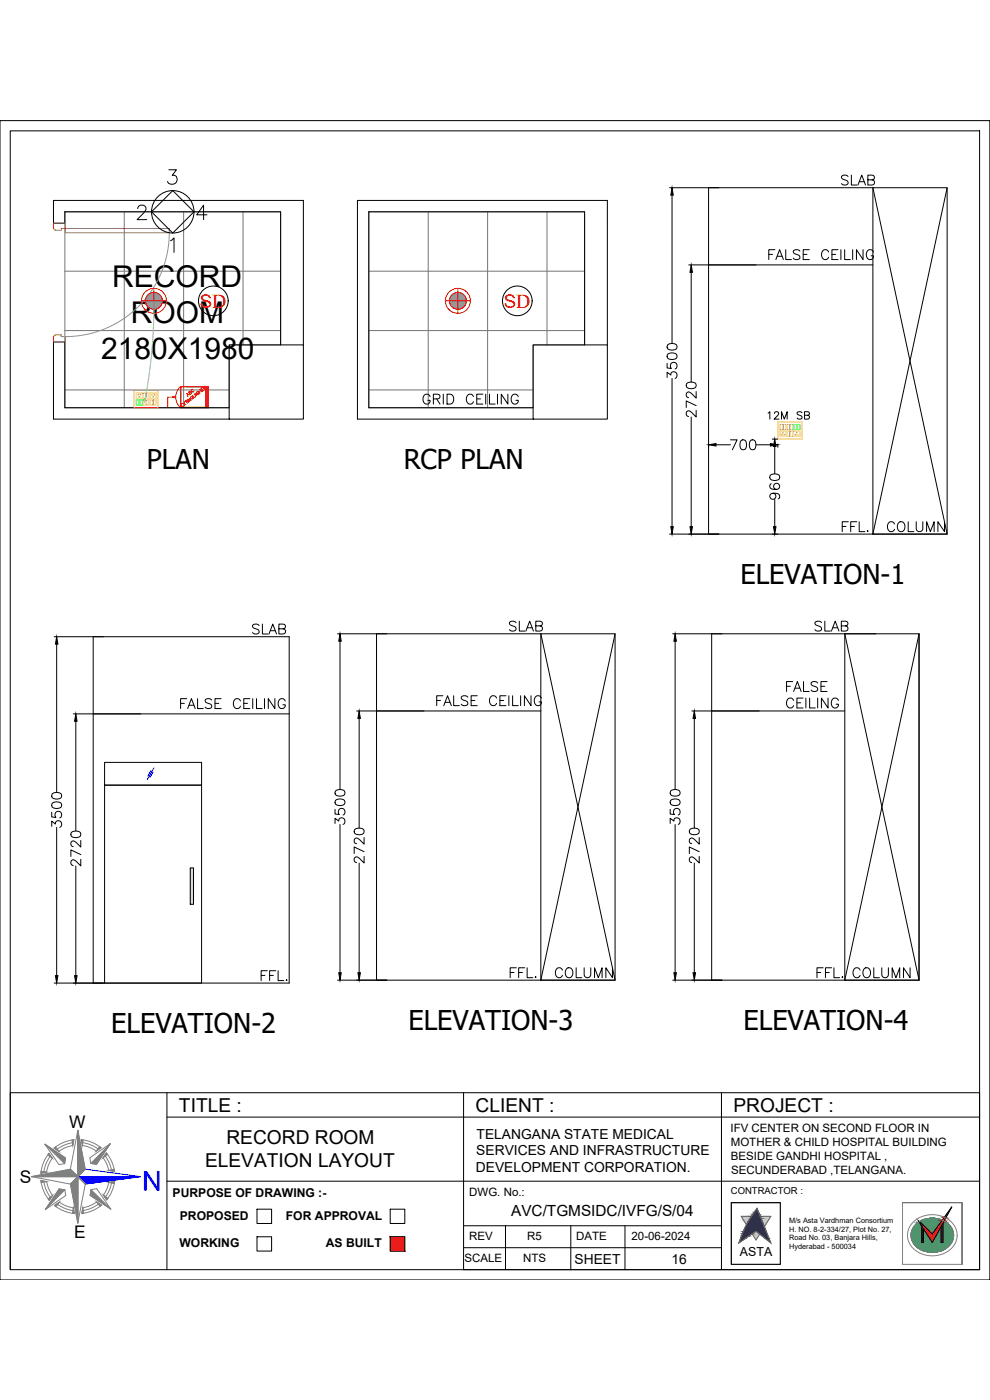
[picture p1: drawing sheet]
<svg xmlns="http://www.w3.org/2000/svg" width="297mm" height="420mm" viewBox="0 0 297 420" stroke-linecap="round" stroke-linejoin="round" font-family="sans-serif">
<!-- layer: ELE-4M UPS P.SB -->
<g fill="none" stroke="#767676" stroke-width=".3">
<path d="M19.5 63.6h64.7v39.9h-15.4v18.9h-49.3zM37.3 63.6v58.8M55.1 63.6v58.8M72.9 63.6v39.9M110.7 63.6h64.7v39.9h-15.4v18.9h-49.3zM128.5 63.6v58.8M146.3 63.6v58.8M164.1 63.6v39.9M19.5 81.4h64.7M19.5 99.2h64.7M110.7 81.4h64.7M110.7 99.2h64.7"/>
<path d="M19.5 117h49.3M110.7 117h49.3"/>
</g>
<!-- layer: FIRE EXTINGUISHER -->
<g fill="none" stroke="#f00" stroke-width=".3">
<path d="M52 119h.4v.4h-.4zM52 119.2h-1.7v2.8M52.4 119.2h.3M54.2 116h7.7v6.4h-7.8zM54.2 116a4.3 4.3 0 0 0 0 6.4M54.3 116.1h7.5v6.1h-7.5zM56.6 118.4l-.3 .3M56.8 119.4l.6 .7-1.1-.3 .6 .7M56.9 118.6l-.8-.5 .3 .9M57.1 117.8l.4 .2-.4 .4-.6-.7 .6-.3 .1 .3-.4 .3M57.7 119a.34 .34 0 0 0-.4 0 .34 .34 0 0 0 0 .5l.1 .2a.33 .33 0 0 0 .5 0 .33 .33 0 0 0 0-.5l-.1 .2M57.9 116.9a.34 .34 0 0 0-.4 0 .34 .34 0 0 0 0 .5l.1 .1a.34 .34 0 0 0 .4 .2 .34 .34 0 0 0 .2-.5"/>
<path d="M58.3 118.3l.4 .5-.1 .3-.3 .1-.5-.6M58.5 118l.6 .8M59.4 117.5l-.5 .4 .8 .1v.3l-.4 .1M59.5 117.3l.5 .7M60 116.9l.5 .7M60.2 117.2l-.4 .4M60.7 116.3l-.5 .4 .6 .7 .4-.4M60.8 116.8l-.3 .2M61.2 116.5l.3-.4-.1-.2-.5 .3 .5 .7M61.4 116.3l.5 .2M61.9 116h.6v6.4h-.6zM62.1 116.1h.3v6.1h-.3z"/>
<path d="M54.5 121.2l-.4 .4 .6 .7 .4-.4M54.6 121.7l-.2 .2M54.7 121.1l1.1 .3M55.2 120.7l.1 1.1M55.7 120.3l.5 .7M55.9 120.1l-.5 .4M56 120l.6 .7"/>
</g>
<!-- layer: WALL -->
<path d="M84.2 63.6h-64.7v3.4h-3.5v-6.8h75v43.3M84.2 63.6v39.9M175.4 103.5v-39.9h-64.7v58.8h49.3M182.2 103.5v-43.3h-75v65.6h52.8M68.8 122.4h-49.3v-19.8h-3.5v23.2h52.8" fill="none" stroke="#000" stroke-width=".3"/>
<!-- layer: COL -->
<path d="M261.9 56.3h22.3v104h-22.3zM261.9 56.3l22.3 104M284.2 56.3l-22.3 104M68.8 103.5h22.2v22.3h-22.2zM160 103.5h22.2v22.3h-22.2zM162.3 190.2h22.2v104h-22.2zM162.3 190.2l22.2 104M184.5 190.2l-22.2 104M253.5 190.2h22.2v104h-22.2zM253.5 190.2l22.2 104M275.7 190.2l-22.2 104" fill="none" stroke="#000" stroke-width=".3"/>
<!-- layer: DOOR -->
<path d="M16 67h3.6v1.6h-1.2v.5h-1.8l-.6-.5zM19.6 68.6h31.2v1.2h-31.2zM16.2 100.8l.4-.3h1.8v.5h1.2v1.6h-3.6z" fill="none" stroke="#b88a00" stroke-width=".3"/>
<path d="M50.8 69.8a31.2 31.2 0 0 1-32.4 31.2" fill="none" stroke="#5ca1b8" stroke-width=".3"/>
<g fill="none" stroke="#ffbf00" stroke-width=".3">
<path d="M40.2 117.2h7.3v5.2h-7.3zM43 118h.7v1.6h-.7zM43 120h.7v1.6h-.7zM44 118h.8v1.6h-.8zM44 120h.8v1.6h-.8zM45 120h.8v1.6h-.8zM46.1 120h.7v1.6h-.7zM233.4 126.6h7.2v5.2h-7.2zM234 127.4h.8v1.6h-.8zM235.1 127.4h.8v1.6h-.8zM236.1 129.4h.8v1.6h-.8zM236.1 127.4h.8v1.6h-.8z"/>
<path d="M237.1 129.4h.8v1.6h-.8zM237.1 127.4h.8v1.6h-.8z"/>
</g>
<path d="M40.9 120h.8v1.6h-.8zM41.9 120h.8v1.6h-.8zM238.2 127.4h.7v1.6h-.7zM239.2 127.4h.8v1.6h-.8z" fill="none" stroke="#0f0" stroke-width=".3"/>
<!-- layer: ELE-4M RAW P.SB -->
<g fill="none" stroke="#ffbf00" stroke-width=".3">
<path d="M40.9 118h1.9v1.6h-1.9zM41.4 118.4h.2l-.2 .2zM41.8 119v.3zM42.1 118.3l.2 .2zM45 118h1.9v1.6h-1.9zM45.5 118.4h.2l-.1 .2zM45.9 119l.1 .3zM46.2 118.3l.2 .2zM234 129.4h1.9v1.6h-1.9zM234.6 130.5h-.2h.2M234.9 129.7v.3zM235.2 130.5h.2h-.2"/>
<path d="M238.1 129.4h1.9v1.6h-1.9zM238.7 130.5h-.1h.1M239 129.7v.3zM239.3 130.5h.2h-.2"/>
</g>
<!-- layer: ELE-12W LED -->
<g fill="none" stroke="#f00" stroke-width=".3">
<path d="M42.4 90.3h7.5M46.2 86.6v7.4M133.6 90.3h7.5M137.4 86.6v7.4"/>
<circle cx="46.2" cy="90.3" r="2.54"/>
<circle cx="46.2" cy="90.3" r="3.7"/>
<circle cx="137.4" cy="90.3" r="2.54"/>
<circle cx="137.4" cy="90.3" r="3.7"/>
</g>
<g fill="none" stroke="#989898" stroke-width=".3">
<path d="M43.6 90.2l2.7 2.6M43.6 90.3l2.5 2.5M43.7 90.1l2.7 2.7M43.7 90.5l2.3 2.3M43.7 90.6l2.2 2.2M43.7 90l2.8 2.8M43.7 89.8l2.9 3M43.7 90.8l2 2M43.7 89.7l3.1 3.1M43.7 91l1.8 1.8M43.7 89.6l3.2 3.2M43.8 89.5l3.2 3.2"/>
<path d="M43.8 91.1l1.5 1.6M43.8 89.4l3.3 3.3M43.8 89.3l3.4 3.3M43.9 89.2l3.3 3.4M43.9 91.4l1.2 1.2M43.9 89.1l3.4 3.5M44 89.1l3.4 3.4M44 89l3.5 3.5M44 91.7l.8 .7M44.1 88.9l3.5 3.5M44.1 88.8l3.6 3.6M44.2 88.7l3.5 3.6"/>
<path d="M44.2 88.7l3.6 3.5M44.3 88.6l3.6 3.6M44.4 88.5l3.6 3.6M44.5 88.4l3.6 3.6M44.6 88.3l3.6 3.6M44.6 88.3l3.6 3.5M44.7 88.2l3.6 3.6M44.8 88.2l3.5 3.5M44.9 88.1l3.5 3.5M45 88.1l3.4 3.4M45.1 88l3.4 3.4M45.1 88l3.4 3.3"/>
<path d="M45.2 87.9l3.4 3.3M45.3 87.9l3.3 3.2M45.4 87.9l3.2 3.1M45.5 87.8l3.2 3.1M45.7 87.8l3 3M45.8 87.8l2.9 2.9M45.9 87.8l2.8 2.8M46 87.8l2.7 2.7M46.1 87.8l2.6 2.6M46.3 87.8l2.4 2.4M46.4 87.8l2.3 2.3M46.6 87.8l2.1 2.1"/>
<path d="M46.7 87.8l2 2M46.9 87.9l1.7 1.7M47.1 87.9l1.5 1.5M47.3 88l1.2 1.1M47.7 88.2l.5 .6M134.8 90.2l2.7 2.6M134.8 90.3l2.6 2.5M134.9 90.1l2.7 2.7M134.9 90.5l2.3 2.3M134.9 90l2.8 2.8M134.9 90.6l2.2 2.2M134.9 89.8l2.9 3"/>
<path d="M134.9 90.8l2 2M134.9 89.7l3.1 3.1M134.9 91l1.8 1.8M134.9 89.6l3.2 3.2M135 89.5l3.2 3.2M135 91.1l1.5 1.6M135 89.4l3.3 3.3M135 89.3l3.4 3.3M135.1 89.2l3.4 3.4M135.1 91.4l1.2 1.2M135.1 89.1l3.4 3.5M135.2 89.1l3.4 3.4"/>
<path d="M135.2 89l3.5 3.5M135.2 91.7l.8 .7M135.3 88.9l3.5 3.5M135.3 88.8l3.6 3.6M135.4 88.7l3.5 3.6M135.4 88.7l3.6 3.5M135.5 88.6l3.6 3.6M135.6 88.5l3.6 3.6M135.7 88.4l3.6 3.6M135.8 88.3l3.6 3.6M135.9 88.3l3.5 3.5M135.9 88.2l3.6 3.6"/>
<path d="M136 88.2l3.5 3.5M136.1 88.1l3.5 3.5M136.2 88.1l3.4 3.4M136.3 88l3.4 3.4M136.4 88l3.3 3.3M136.4 87.9l3.4 3.3M136.5 87.9l3.3 3.2M136.6 87.9l3.2 3.1M136.7 87.8l3.2 3.1M136.9 87.8l3 3M137 87.8l2.9 2.9M137.1 87.8l2.8 2.8"/>
<path d="M137.2 87.8l2.7 2.7M137.3 87.8l2.6 2.6M137.5 87.8l2.4 2.4M137.6 87.8l2.3 2.3M137.8 87.8l2.1 2.1M137.9 87.8l2 2M138.1 87.9l1.7 1.7M138.3 87.9l1.5 1.5M138.5 88l1.2 1.1M138.9 88.2l.6 .6"/>
</g>
<!-- layer: FA-BELOW SMOKE DERECTOR -->
<g fill="none" stroke="#000" stroke-width=".3">
<circle cx="64" cy="90.3" r="4.5"/>
<circle cx="155.2" cy="90.3" r="4.5"/>
</g>
<!-- layer: ELE-LIGHTING WIRING -->
<path d="M46.2 90.3a153.3 153.3 0 0 1-2.8 30.5" fill="none" stroke="#63d7b6" stroke-width=".3"/>
<!-- layer: 0 -->
<g fill="none" stroke="#000" stroke-width=".3">
<path d="M0 36.2h297v347.9h-297zM3.1 39.3h290.8v341.7h-290.8zM50.7 51l2.2-.1-1.2 1.7a1.39 1.39 0 0 1 1.5 1.6 1.39 1.39 0 0 1-1.9 1.1l-.6-.2-.4-.6M41.3 62.6a1.09 1.09 0 0 1 .9-1h.8a1.06 1.06 0 0 1 .6 1.6l-2.5 2.7h2.9M45.5 63.6l6.3-6.4 6.4 6.4-6.4 6.3zM51.2 72.2l1-.8v4.4M62.1 64.5h-3.1l2.1-2.9v4.3M57.1 260.5h1v10.9h-1zM139.1 327.9v53.1h154.8M293.9 327.9h-290.8v53.1M219.4 379.3v-18.4h14.7v18.4M234.1 360.9h-14.7v18.5h14.7"/>
<path d="M270.8 360.9h17.9v18.5"/>
<circle cx="51.8" cy="63.6" r="6.4"/>
</g>
<!-- layer: MEP_HVAC_RA_DUCT -->
<path d="M261.9 56.3h-49.3v104h71.6M212.6 79.5h49.3M28 191.1h58.8v103.9h-58.8zM162.3 190.2h-49.3v104h71.5M262.8 190.2h-49.3v104h62.2v-104M28 214.2h58.8M113 213.4h49.3M213.5 213.4h40M31.4 235.6h29.1v59.4h-29.1zM31.4 228.8h29.1v6.8h-29.1z" fill="none" stroke="#000" stroke-width=".3"/>
<!-- layer: ELE-4M UPS P.SB -->
<g fill="none" stroke="#000" stroke-width=".3">
<path d="M200.9 56.3h14.8M201.6 58.6v44.5M206.6 79.5h20.3M207.4 81.7v32.9M200.2 113.3v-1.6l1.1 .9a.99 .99 0 0 1 1.4-1 .99 .99 0 0 1 .3 1.7l-.4 .2M200.2 109v1.4l1.2 .2a1.05 1.05 0 0 1 0-1.6 1.05 1.05 0 0 1 1.6 .2 1.05 1.05 0 0 1-.4 1.5M200.3 106.3a2.3 2.3 0 0 1 2.7 0 .97 .97 0 0 1-.4 1.5 2.48 2.48 0 0 1-2.3-.3zM200.3 103.5a2.3 2.3 0 0 1 2.7 0 .96 .96 0 0 1-.4 1.4 2.46 2.46 0 0 1-2.3-.3zM201.6 113.6v44.5M206 115.1a2.29 2.29 0 0 1 2.7 0 .96 .96 0 0 1-.4 1.4 2.44 2.44 0 0 1-2.3-.3zM208.9 117.5v2l-1.4-1.4a.89 .89 0 0 0-1.5-.2l-.1 .9 .3 .4 .4 .1M207.4 125.1v33"/>
<path d="M208.9 123.1v2l-1.4-1.4a.89 .89 0 0 0-1.5-.1l-.1 .8 .3 .4 .4 .2M208.9 121.7l-3-1.4v2M212.6 133.3v.9M214.8 133.5h4.4M219.2 132h2l-1.5 3M222.4 132.1a.96 .96 0 0 1 1.4 .5 2.46 2.46 0 0 1-.2 2.2 .98 .98 0 0 1-1.5-.4 2.48 2.48 0 0 1 .3-2.3zM225.3 132.1a.97 .97 0 0 1 1.4 .5 2.48 2.48 0 0 1-.3 2.2 .97 .97 0 0 1-1.4-.4 2.46 2.46 0 0 1 .3-2.3zM226.8 133.5h4.4M231.7 131.8h1.6M232.5 134v8.2M233.4 133.3v.9M231.1 142.6a2.3 2.3 0 0 1 2.7 0 .97 .97 0 0 1-.4 1.5 2.45 2.45 0 0 1-2.3-.3z"/>
<path d="M231.4 145.2a.85 .85 0 0 0-.5 .8 .85 .85 0 0 0 .6 .7 1.73 1.73 0 0 0 2.4-.7 .92 .92 0 0 0-.8-1 .92 .92 0 0 0-1 .9 .92 .92 0 0 0 .8 1M232 148a.92 .92 0 0 1 .7 1.3 .92 .92 0 0 1-1.4 .3 .92 .92 0 0 1 .1-1.4 2.7 2.7 0 0 1 2.4 .2 .88 .88 0 0 1-.3 1.3M232.5 149.9v8.2M200.9 160.3h14.8M231.7 160.3h1.6M16.3 191.1h14.8M17 193.3v44.5M101.3 190.2h14.8M102 192.4v44.5M201.8 190.2h14.8M202.6 192.4v44.5M22 214.2h20.2"/>
<path d="M22.7 216.5v32.9M107 213.4h20.2M107.8 215.6v32.9M207.6 213.4h20.2M208.3 215.6v32.9M15.7 238.3a2.3 2.3 0 0 1 2.6 0 .96 .96 0 0 1-.4 1.4 2.46 2.46 0 0 1-2.2-.3zM100.7 237.4a2.29 2.29 0 0 1 2.7 0 .97 .97 0 0 1-.5 1.4 2.47 2.47 0 0 1-2.2-.3zM201.2 237.4a2.29 2.29 0 0 1 2.7 0 .97 .97 0 0 1-.4 1.4 2.47 2.47 0 0 1-2.3-.3zM15.5 248v-1.5l1.2 .8a.99 .99 0 0 1 1.3-.9 .99 .99 0 0 1 .3 1.6l-.4 .3M15.5 243.8v1.4l1.3 .1a1.05 1.05 0 0 1 0-1.6 1.05 1.05 0 0 1 1.5 .2 1.05 1.05 0 0 1-.4 1.6M15.7 241.1a2.3 2.3 0 0 1 2.6 0 .97 .97 0 0 1-.4 1.4 2.48 2.48 0 0 1-2.2-.3zM17 248.3v44.5"/>
<path d="M21.4 249.8a2.29 2.29 0 0 1 2.7 0 .96 .96 0 0 1-.4 1.4 2.44 2.44 0 0 1-2.3-.2zM22.7 259.9v32.9M24.2 257.9v2l-1.4-1.4a.89 .89 0 0 0-1.4-.2l-.1 .9 .2 .4 .5 .1M24.2 256.5l-2.9-1.4v1.9M24.2 252.2v2l-1.4-1.4a.89 .89 0 0 0-1.4-.1l-.1 .8 .2 .4 .5 .2M100.5 247.1v-1.5l1.2 .8a.99 .99 0 0 1 1.3-.9 .99 .99 0 0 1 .4 1.6l-.5 .3M100.5 242.9v1.4l1.3 .1a1.05 1.05 0 0 1 0-1.5 1.05 1.05 0 0 1 1.5 .2 1.05 1.05 0 0 1-.4 1.5M100.7 240.2a2.29 2.29 0 0 1 2.7 0 .96 .96 0 0 1-.5 1.4 2.44 2.44 0 0 1-2.2-.3zM102 247.4v44.5M106.4 249a2.28 2.28 0 0 1 2.7 0 .97 .97 0 0 1-.4 1.4 2.43 2.43 0 0 1-2.3-.3zM107.8 259v32.9M109.2 257v2l-1.4-1.4a.89 .89 0 0 0-1.4-.2l-.1 .9 .3 .4 .4 .2"/>
<path d="M109.2 255.6l-2.9-1.4v2M109.2 251.4v1.9l-1.4-1.4a.89 .89 0 0 0-1.4-.1l-.1 .8 .3 .5 .4 .1M201.1 247.1v-1.5l1.1 .8a.99 .99 0 0 1 1.4-.9 .99 .99 0 0 1 .3 1.6l-.4 .3M201.1 242.9v1.4l1.3 .1a1.05 1.05 0 0 1-.1-1.5 1.05 1.05 0 0 1 1.6 .2 1.05 1.05 0 0 1-.4 1.5M201.2 240.2a2.29 2.29 0 0 1 2.7 0 .96 .96 0 0 1-.4 1.4 2.44 2.44 0 0 1-2.3-.3zM202.6 247.4v44.5M207 249a2.27 2.27 0 0 1 2.7 0 .96 .96 0 0 1-.5 1.4 2.42 2.42 0 0 1-2.2-.3zM208.3 259v32.9M209.8 257v2l-1.4-1.4a.89 .89 0 0 0-1.4-.2l-.2 .9 .3 .4 .4 .2M209.8 255.6l-3-1.4v2M209.8 251.4v1.9l-1.4-1.4a.89 .89 0 0 0-1.4-.1l-.2 .8 .3 .5 .4 .1M16.3 295h14.8"/>
<path d="M101.3 294.2h14.8M201.8 294.2h14.8"/>
</g>
<g fill="#000" stroke="#000" stroke-width=".3">
<path d="M201.6 56.3l.4 2.3h-.7zM207.4 79.5l.4 2.2h-.8zM212.6 133.5l2.2-.4v.8zM231.2 133.1l2.2 .4-2.2 .4zM232.5 131.8l.3 2.2h-.7zM201.3 158.1h.7l-.4 2.2zM207 158.1h.8l-.4 2.2zM232.1 158.1h.7l-.3 2.2zM17 191.1l.4 2.2h-.8zM102 190.2l.4 2.2h-.8zM202.6 190.2l.3 2.2h-.7zM22.7 214.2l.4 2.3h-.7z"/>
<path d="M107.8 213.4l.3 2.2h-.7zM208.3 213.4l.4 2.2h-.8zM16.6 292.8h.8l-.4 2.2zM22.4 292.8h.7l-.4 2.2zM101.6 291.9h.8l-.4 2.3zM107.4 291.9h.7l-.3 2.3zM202.2 291.9h.7l-.3 2.3zM207.9 291.9h.8l-.4 2.3z"/>
</g>
<!-- layer: 0 -->
<path d="M57.1 260.5l1 10.9v-10.9zM57.1 260.5l1 10.9h-1z" fill="#dbdbdb" stroke="#dbdbdb" stroke-width=".3"/>
<!-- layer: SECTION -->
<path d="M45.3 231.3l-1 1.6M45.9 231.7l-.9 1.6M46.2 230.5l-2 3.5" fill="none" stroke="#00f" stroke-width=".3"/>
<!-- layer: ELE-SOCKET NMBERING -->
<g fill="none" stroke="#000" stroke-width=".3">
<path d="M236 206h1.1M237.8 204.5h-1.8v3M238.1 207.5l1.1-3 1.2 3M238.1 210.2a1.09 1.09 0 0 0-1.2-.7 1.09 1.09 0 0 0-.9 1.1 1.3 1.3 0 0 0 .3 1.4 1.3 1.3 0 0 0 1.4 .3l.4-.5M238.5 206.5h1.5M239.1 210.9h1.1M240.9 209.5h-1.8v3h1.8M241.1 204.5v3h1.7M241.8 209.5v3M242.9 209.5v3h1.7M245.3 205a1.12 1.12 0 0 0-1-.5 1.12 1.12 0 0 0-1 .8l.3 .4 1.2 .4a.73 .73 0 0 1 .5 .6 .73 .73 0 0 1-.3 .7 1.36 1.36 0 0 1-1.7-.3M245.3 209.5v3"/>
<path d="M246.3 206h1.2M248.2 204.5h-1.9v3h1.9M248.4 209.5v3l-1.9-3v3M251.6 210.2a1.09 1.09 0 0 0-1.3-.7 1.09 1.09 0 0 0-.9 1.1 1.3 1.3 0 0 0 .3 1.4 1.3 1.3 0 0 0 1.4 .3l.5-.5v-.5h-.8"/>
</g>
<!-- layer: hatch -->
<path d="M293.9 327.9v53.1" fill="none" stroke="#000" stroke-width=".3"/>
<!-- layer: TITLE -->
<g fill="none" stroke="#808080" stroke-width=".3">
<path d="M23.3 339.2v13.9v-13.9M9.4 353.1h13.9l-2.2 2.3 2.2-2.3zM12.3 354.3l1.7 .3 .5 1.9 1.3 2.3-1 1.4a11.1 11.1 0 0 1-2.5-5.9zM13.2 354.8l.8 2.7 1.1 1.8M13.4 343.4l6.2 4.1-.2 1.7-1.7 .3zM14 351.8l.5-1.9 1.2-2.3-1-1.5a11.1 11.1 0 0 0-2.4 6l1.7-.3M15 347.1l-1.1 1.8-.7 2.7M16.2 344.6a11.1 11.1 0 0 1 6-2.5l-.4 1.7-2.4 .7-1.7 1zM17.7 356.8l1.7 .3 .3 1.7-6.1 4.2zM21.1 350.9l2.2 2.2-2.2-2.2M21.1 350.9l-11.7 2.2 11.7 2.3 2.2 11.6 2.3-11.7M21.7 343l-2.7 .8-1.8 1.1"/>
<path d="M24.4 342a11.1 11.1 0 0 1 5.9 2.5l-1.4 1-2.3-1.3-1.9-.4zM24.8 342.9l2.7 .8 1.9 1.1M25.6 350.9l-2.3-11.7-2.2 11.7M25.6 350.9l-2.3 2.2v13.9v-13.9l2.3 2.2-2.3-2.2zM27 347.5l6.1-4.3-4.1 6.2-1.7-.2zM27.3 357l1.7-.3 4.3 6.2-6.3-4.2zM31 358.7l1.1-2.1 .5-1.7 1.8-.3a11.1 11.1 0 0 1-2.4 5.5l-1-1.4M31.6 347l1.1 1.7 .8 2.7M31.9 346a11.1 11.1 0 0 1 2.5 5.5l-1.8-.3-.7-2.2-1-1.5zM33.5 354.8l-.8 2.6-1 1.7M16.4 361.8l1.4-1 1.7 1 2.5 .7 .3 1.7a11.1 11.1 0 0 1-5.9-2.4zM17.3 361.5l1.9 1 2.7 .8"/>
<path d="M24.9 362.5l1.8-.5 2.3-1.3 1.5 1a11.1 11.1 0 0 1-6 2.5zM29.5 361.4l-1.8 1.1-2.7 .8"/>
</g>
<g fill="#808080" stroke="#808080" stroke-width=".3">
<path d="M23.3 339.2l2.3 11.7-2.3 2.2z"/>
<path d="M23.3 353.1v13.9l-2.2-11.6z"/>
<path d="M29 360.7l1.5 1-.5 .3z"/>
<path d="M27.3 357l6 5.9-6.3-4.2z"/>
<path d="M31 358.7l1.4 .9-.4 .5z"/>
<path d="M24.9 362.5l.2 1.6-.6 .1z"/>
<path d="M22 362.5l.3 1.7-.6-.1z"/>
<path d="M14.4 359.8l1.4-1-1 1.4z"/>
<path d="M16.4 361.8l1.4-1-1 1.3z"/>
<path d="M17.7 356.8l1.7 .3-5.8 5.9z"/>
<path d="M9.4 353.1l11.7-2.2 2.2 2.2z"/>
<path d="M12.3 354.3l1.7 .3-1.6 .3z"/>
<path d="M12.3 351.5l1.7 .3-1.7 .3z"/>
<path d="M33.1 343.2l-4.1 6.2-1.7-.2z"/>
<path d="M29.9 344.1l.4 .4-1.4 1z"/>
<path d="M31.9 346l.4 .5-1.4 1z"/>
<path d="M24.4 342l.6 .1-.3 1.7z"/>
<path d="M13.4 343.4l6.2 4.1-.2 1.7z"/>
<path d="M21.6 342.1h.6l-.4 1.7z"/>
<path d="M14.7 346.1l1 1.5-1.4-1z"/>
<path d="M16.2 344.6l.5-.4 1 1.3z"/>
<path d="M32.6 351.3l1.7-.4 .1 .6z"/>
<path d="M32.6 354.9l1.8-.3-.1 .6z"/>
</g>
<path d="M25.6 350.9l16.6 2.2-16.6 2.2" fill="none" stroke="#00f" stroke-width=".3"/>
<path d="M23.3 353.1h18.9l-16.6 2.2z" fill="#00f" stroke="#00f" stroke-width=".3"/>
<!-- layer: MEP_HVAC_TEXT -->
<path d="M50.1 335.3h243.8M50.1 327.9v53.1M216.5 327.9v53.1M50.1 354.5h89M139 354.5h154.9M139.1 367.9h77.4M139.1 374.5h77.4M151.7 367.9v13.1M171.3 367.9v13.1M187.5 367.9v13.1" fill="none" stroke="#000" stroke-width=".3"/>
<!-- layer: 0.0 -->
<path d="M77.1 362.9h4.4v4.3h-4.4zM77.1 371.2h4.4v4.3h-4.4zM117.1 362.9h4.4v4.3h-4.4zM117.1 371.2h4.4v4.3h-4.4zM275.6 366.4l4.1 3.9 5.9-8.1-5.9 10.6zM276.5 367.9v4.9h.6v-4.1M282.9 367.1v5.7h-.5v-4.8" fill="none" stroke="#000" stroke-width=".3"/>
<!-- layer: MEP_HVAC_TEXT -->
<path d="M117.1 371.2l4.4 4.3v-4.3zM117.1 371.2l4.4 4.3h-4.4z" fill="#f00" stroke="#f00" stroke-width=".3"/>
<!-- layer: 0.0 -->
<g fill="#000" stroke="#000" stroke-width=".3">
<path d="M276.5 367.9l.1 .1zM282.9 367.1v.8h-.4z"/>
<path d="M276.5 368l.6 .7zM276.5 368l.6 .7h-.6z"/>
<path d="M276.5 368.7l.6 4.1v-4.1zM276.5 368.7l.6 4.1h-.6z"/>
<path d="M282.5 367.9l.4 .1zM282.5 367.9l.4 .1z"/>
<path d="M282.4 368l.5 4.8v-4.8zM282.4 368l.5 4.8h-.5z"/>
</g>
<g fill="#139b48" stroke="#139b48" stroke-width=".3">
<path d="M279.5 365.6h.4z"/>
<path d="M275.6 366.8h.2z"/>
<path d="M279.3 375.8h.9z"/>
<path d="M279.5 365.6h.7zM279.2 365.6h1z"/>
<path d="M279.2 365.6h1.1zM279.2 365.6h1.1z"/>
<path d="M279.2 365.6l1.4 .1zM278.8 365.7h1.8z"/>
<path d="M278.8 365.7h1.9zM278.8 365.7h1.9z"/>
<path d="M278.8 365.7h2.2zM278.5 365.7h2.5z"/>
<path d="M278.5 365.7h2.5zM278.5 365.7h2.5z"/>
<path d="M278.5 365.7l2.8 .1zM278.1 365.8h3.2z"/>
<path d="M278.1 365.8h3.3zM278.1 365.8h3.3z"/>
<path d="M278.1 365.8h3.6zM277.8 365.8h3.9z"/>
<path d="M277.8 365.8l3.9 .1zM277.7 365.9h4z"/>
<path d="M277.7 365.9h4.3zM277.4 365.9h4.6z"/>
<path d="M277.4 365.9l4.7 .1zM277.4 366h4.7z"/>
<path d="M277.4 366l5 .1zM277.1 366.1h5.3z"/>
<path d="M277.1 366.1h5.3zM277.1 366.1h5.3z"/>
<path d="M277.1 366.1l5.6 .1zM276.8 366.2h5.9z"/>
<path d="M276.8 366.2h5.9zM276.7 366.2h6z"/>
<path d="M276.7 366.2h6zM276.5 366.3h6.1z"/>
<path d="M276.5 366.3l6 .2 .1-.2zM276.2 366.5l.3-.2 6 .2z"/>
<path d="M283.2 366.5l.3 .1zM283.2 366.5l.3 .1h-.3z"/>
<path d="M276.2 366.5l6.2 .2 .1-.2zM275.9 366.7l.3-.2 6.2 .2z"/>
<path d="M283.2 366.6l.6 .2zM283.2 366.6l.6 .2h-.7z"/>
<path d="M275.6 366.8l.3 .1zM275.5 366.9h.4z"/>
<path d="M283.1 366.8l1 .2zM283.1 366.8l1 .2h-1.2z"/>
<path d="M282.9 367l1.3 .1zM282.9 367l1.3 .1z"/>
<path d="M275.5 366.9l.5 .2zM275.2 367.1l.3-.2 .5 .2z"/>
<path d="M282.9 367.1l1.5 .1zM282.9 367.1l1.5 .1z"/>
<path d="M275.2 367.1l1 .2-.2-.2zM275 367.3l.2-.2 1 .2z"/>
<path d="M282.9 367.2l1.7 .2-.2-.2zM282.9 367.2l1.7 .2h-1.7z"/>
<path d="M275 367.3l1.3 .2-.1-.2zM274.7 367.5l.3-.2 1.3 .2z"/>
<path d="M282.9 367.4l1.9 .2-.2-.2zM282.9 367.4l1.9 .2h-1.9z"/>
<path d="M274.7 367.5l1.8 .2-.2-.2zM274.7 367.5l1.8 .2h-2z"/>
<path d="M282.9 367.6l2.1 .3-.2-.3zM282.9 367.6l2.1 .3h-2.1z"/>
<path d="M274.5 367.7l2 .2zM274.5 367.7l2 .2h-2.1z"/>
<path d="M274.4 367.9l2.1 .1zM274.4 367.9l2.1 .1z"/>
<path d="M282.9 367.9l2.3 .2-.2-.2zM282.9 367.9l2.3 .2h-2.3z"/>
<path d="M274.3 368l2.2 .2v-.2zM274.3 368l2.2 .2h-2.4z"/>
<path d="M282.9 368.1l2.5 .3-.2-.3zM282.9 368.1l2.5 .3h-2.5z"/>
<path d="M274.1 368.2l2.4 .3v-.3zM274.1 368.2l2.4 .3h-2.5z"/>
<path d="M282.9 368.4l2.7 .2-.2-.2zM282.9 368.4l2.7 .2h-2.7z"/>
<path d="M274 368.5l2.5 .3v-.3zM274 368.5l2.5 .3h-2.7z"/>
<path d="M282.9 368.6l2.8 .3-.1-.3zM282.9 368.6l2.8 .3h-2.8z"/>
<path d="M273.8 368.8l2.7 .2v-.2zM273.8 368.8l2.7 .2h-2.8z"/>
<path d="M282.9 368.9l2.9 .3-.1-.3zM282.9 368.9l2.9 .3h-2.9z"/>
<path d="M273.7 369l2.8 .3v-.3zM273.7 369l2.8 .3h-2.9z"/>
<path d="M282.9 369.2l3 .3-.1-.3zM282.9 369.2l3 .3h-3z"/>
<path d="M273.6 369.3l2.9 .3v-.3zM273.6 369.3l2.9 .3h-3z"/>
<path d="M282.9 369.5l3.1 .3-.1-.3zM282.9 369.5l3.1 .3h-3.1z"/>
<path d="M273.5 369.6l3 .3v-.3zM273.5 369.6l3 .3h-3.1z"/>
<path d="M282.9 369.8l3.2 .3-.1-.3zM282.9 369.8l3.2 .3h-3.2z"/>
<path d="M273.4 369.9l3.1 .3v-.3zM273.4 369.9l3.1 .3h-3.1z"/>
<path d="M282.9 370.1l3.2 .2v-.2zM282.9 370.1l3.2 .2h-3.2z"/>
<path d="M275.9 366.7l3.8 3.6 2.7-3.6zM275.9 366.7l3.8 3.6z"/>
<path d="M273.4 370.2l3.1 .3v-.3zM273.4 370.2l3.1 .3h-3.1z"/>
<path d="M282.9 370.3l3.2 .3v-.3zM282.9 370.3l3.2 .3h-3.2z"/>
<path d="M273.4 370.5l3.1 .3v-.3zM273.4 370.5l3.1 .3h-3.2z"/>
<path d="M282.9 370.6l3.2 .3v-.3zM282.9 370.6l3.2 .3h-3.2z"/>
<path d="M273.3 370.8l3.2 .3v-.3zM273.3 370.8l3.2 .3h-3.1z"/>
<path d="M282.9 370.9l3.2 .3v-.3zM282.9 370.9l3.2 .3h-3.2z"/>
<path d="M273.4 371.1l3.1 .3v-.3zM273.4 371.1l3.1 .3h-3.1z"/>
<path d="M282.9 371.2l3.1 .3 .1-.3zM282.9 371.2l3.1 .3h-3.1z"/>
<path d="M273.4 371.4l3.1 .2v-.2zM273.4 371.4l3.1 .2h-3.1z"/>
<path d="M282.9 371.5l3.1 .3v-.3zM282.9 371.5l3.1 .3h-3.1z"/>
<path d="M273.4 371.6l3.1 .3v-.3zM273.4 371.6l3.1 .3h-3z"/>
<path d="M282.9 371.8l3 .3 .1-.3zM282.9 371.8l3 .3h-3z"/>
<path d="M273.5 371.9l3 .3v-.3zM273.5 371.9l3 .3h-2.9z"/>
<path d="M282.9 372.1l2.9 .3 .1-.3zM282.9 372.1l2.9 .3h-2.9z"/>
<path d="M273.6 372.2l2.9 .3v-.3zM273.6 372.2l2.9 .3h-2.8z"/>
<path d="M282.9 372.4l2.8 .2 .1-.2zM282.9 372.4l2.8 .2h-2.8z"/>
<path d="M282.3 368.1l.1 4.7zM282.3 368.1l.1 4.7h-2.6z"/>
<path d="M277.1 368.8l2.6 4zM277.1 368.8l2.6 4h-2.6z"/>
<path d="M273.7 372.5l2.8 .3v-.3zM273.7 372.5l2.8 .3h-2.6z"/>
<path d="M282.9 372.6l2.6 .2 .2-.2zM282.9 372.6l2.6 .2h-2.6z"/>
<path d="M279.8 372.8h2.6zM279.8 372.8h2.6z"/>
<path d="M277.1 372.8h2.6zM277.1 372.8h2.6z"/>
<path d="M273.9 372.8h2.6zM273.9 372.8h2.6z"/>
<path d="M273.9 372.8h11.6zM273.9 372.8l11.6 .1z"/>
<path d="M274 372.9h11.5zM274 372.9l11.4 .1z"/>
<path d="M274 373h11.4zM274 373l11.3 .2z"/>
<path d="M274.1 373.2h11.2zM274.1 373.2l11.2 .1z"/>
<path d="M274.2 373.3h11.1zM274.2 373.3l11 .1z"/>
<path d="M274.3 373.4h10.9zM274.3 373.4l10.8 .1z"/>
<path d="M274.4 373.5h10.7zM274.4 373.5l10.6 .2z"/>
<path d="M274.5 373.7h10.5zM274.5 373.7l10.4 .1z"/>
<path d="M274.6 373.8h10.3zM274.6 373.8l10.1 .1z"/>
<path d="M274.7 373.9h10zM274.7 373.9l9.9 .1z"/>
<path d="M274.8 374h9.8zM274.8 374l9.7 .1z"/>
<path d="M275 374.1h9.5zM275 374.1l9.4 .1z"/>
<path d="M275.1 374.2h9.3zM275.1 374.2l9.1 .1z"/>
<path d="M275.2 374.3h9zM275.2 374.3l8.9 .1z"/>
<path d="M275.3 374.4h8.8zM275.3 374.4l8.7 .1z"/>
<path d="M275.5 374.5h8.5zM275.5 374.5l8.4 .1z"/>
<path d="M275.6 374.6h8.3zM275.6 374.6l8.1 .1z"/>
<path d="M275.8 374.7h7.9zM275.8 374.7l7.8 .1z"/>
<path d="M275.9 374.8h7.7zM275.9 374.8l7.5 .1z"/>
<path d="M276.1 374.9h7.3zM276.1 374.9l7.2 .1z"/>
<path d="M276.2 375h7.1zM276.2 375l6.9 .1z"/>
<path d="M276.4 375.1h6.7zM276.4 375.1h6.6z"/>
<path d="M276.5 375.1h6.5zM276.5 375.1l6.3 .1z"/>
<path d="M276.7 375.2h6.1zM276.7 375.2l5.9 .1z"/>
<path d="M276.8 375.3h5.8zM276.8 375.3h5.7z"/>
<path d="M277 375.3h5.5zM277 375.3l5.3 .1z"/>
<path d="M277.2 375.4h5.1zM277.2 375.4l4.9 .1z"/>
<path d="M277.3 375.5h4.8zM277.3 375.5h4.7z"/>
<path d="M277.5 375.5h4.5zM277.5 375.5l4.3 .1z"/>
<path d="M277.7 375.6h4.1zM277.7 375.6h3.9z"/>
<path d="M277.8 375.6h3.8zM277.8 375.6h3.6z"/>
<path d="M278 375.6h3.4zM278 375.6l3.3 .1z"/>
<path d="M278.2 375.7h3.1zM278.2 375.7h2.9z"/>
<path d="M278.4 375.7h2.7zM278.4 375.7h2.5z"/>
<path d="M278.5 375.7h2.4zM278.5 375.7l2.2 .1z"/>
<path d="M278.8 375.8h1.9zM278.8 375.8h1.7z"/>
<path d="M278.9 375.8h1.6zM278.9 375.8h1.5z"/>
<path d="M279.1 375.8h1.3zM279.1 375.8h1.1z"/>
<path d="M279.3 375.8h.7zM279.5 375.8h.5z"/>
</g>
<g fill="#ed1f24" stroke="#ed1f24" stroke-width=".3">
<path d="M285.6 362.2l-1.7 3.1h-.6z"/>
<path d="M283.3 365.3h.6z"/>
<path d="M282.7 366.2l.3 .1h-.4z"/>
<path d="M282.7 366.2h.7z"/>
<path d="M283.3 365.3l.5 .1zM283.6 365.4h.2z"/>
<path d="M283.3 365.3l.3 .1zM283.3 365.3l.3 .1z"/>
<path d="M283.3 365.4l.5 .1zM283.3 365.4l.5 .1z"/>
<path d="M283.2 365.5l.2 .7 .4-.7zM283.2 365.5l.2 .7h-.7z"/>
<path d="M282.7 366.2l.6 .1zM283 366.3h.3z"/>
<path d="M282.6 366.3l.6 .1zM282.6 366.3l.6 .1h-.7z"/>
<path d="M282.5 366.4l.6 .3 .1-.3zM282.5 366.4l.6 .3h-.7z"/>
<path d="M282.4 366.7l-1.3 3.6 2-3.6zM282.4 366.7l-1.3 3.6h-1.4z"/>
<path d="M275.8 366.7l3.9 3.6zM275.8 366.7l3.9 3.6h-1.6z"/>
<path d="M278.1 370.3l1.6 2.5zM278.1 370.3h3l-1.4 2.5z"/>
</g>
<!-- layer: 0 -->
<path d="M275.6 366.4l.3 .3z" fill="#ed1f24" stroke="#ed1f24" stroke-width=".3"/>
<!-- layer: 0.0 -->
<path d="M219.4 360.9v18.5h14.7v-18.5h-14.7v18.5M270.8 360.9h17.9v18.5h-17.9zM273.9 366.9l1.8-1.4 2.6-.8 2.7-.1 2.6 .8 2 1.5 1.2 1.9 .4 2.1-.6 2.1-1.6 2.1-2.7 1.4-1.8 .4h-1.6l-2.9-.8-1.2-.7-1.1-1.1-.8-1.1-.5-1.3-.1-1.3 .2-1.4 .6-1.3zM274.6 367.7a7.1 7.1 0 0 1 11.2 1.4 5 5 0 0 1-4 6.5 6.6 6.6 0 0 1-8.4-4.1 4.3 4.3 0 0 1 1.2-3.8z" fill="none" stroke="#808080" stroke-width=".3"/>
<!-- layer: 0 -->
<g fill="#c7c8ca" stroke="#c7c8ca" stroke-width=".3">
<path d="M223.5 366.8h.8l-.2 .4z"/>
<path d="M228.1 365h3.2l-1.6 2.5z"/>
<path d="M225.7 370.3l1.1-.8 1 .8z"/>
<path d="M225.7 370.3l2.2 .1z"/>
<path d="M222.4 365l3.1 .3 .2-.3zM222.4 365l3.1 .3h-2.9z"/>
<path d="M222.6 365.3l2.6 .3 .3-.3zM222.6 365.3l2.6 .3h-2.4z"/>
<path d="M222.8 365.6l2.2 .3 .2-.3zM222.8 365.6l2.2 .3h-2z"/>
<path d="M223 365.9l1.8 .3 .2-.3zM223 365.9l1.8 .3h-1.7z"/>
<path d="M223.1 366.2l1.4 .3 .3-.3zM223.1 366.2l1.4 .3h-1.2z"/>
<path d="M223.3 366.5l1 .3 .2-.3zM223.3 366.5l1 .3h-.8z"/>
<path d="M223.5 366.8l.2 .4h.4zM223.7 367.2h.4l-.2 .3z"/>
<path d="M228.1 365l1 2.5h.6zM229.1 367.5h.6l-.4 .6z"/>
<path d="M225.7 370.3l2.2 .1zM225.7 370.4h2.2l-1.1 1.7z"/>
</g>
<path d="M225.7 370.3l1.1 1.8 1.1-1.7M225.9 365h-3.5l1.5 2.5M227.1 362.6l4.2 10.4-4.5-3.5-5.1 3.5 2.4-5.8zM228.1 365h3.2l-2 3.1" fill="none" stroke="#636466" stroke-width=".3"/>
<g fill="#293189" stroke="#293189" stroke-width=".3">
<path d="M227.1 362.6l.5 1.2h-1.3z"/>
<path d="M222.2 371.6h1.5l-2 1.4z"/>
<path d="M226.8 369.5h3.1l.8 2.1z"/>
<path d="M226.3 363.8l1.6 .6-.3-.6zM226.3 363.8l1.6 .6h-2z"/>
<path d="M225.9 364.4l2.2 .6-.2-.6zM225.9 364.4l2.2 .6h-2.7z"/>
<path d="M225.4 365l2.9 .7-.2-.7zM225.4 365l2.9 .7h-3.3z"/>
<path d="M225 365.7l3.6 .6-.3-.6zM225 365.7l3.6 .6h-3.9z"/>
<path d="M224.7 366.3l4 .3-.1-.3zM224.7 366.3l4 .3h-4.2z"/>
<path d="M224.5 366.6l4.3 .3-.1-.3zM224.5 366.6l4.3 .3h-4.5z"/>
<path d="M224.3 366.9l4.7 .3-.2-.3zM224.3 366.9l4.7 .3h-4.9z"/>
<path d="M224.1 367.2l5 .4-.1-.4zM224.1 367.2l5 .4h-5.2z"/>
<path d="M223.9 367.6l5.5 .6-.3-.6zM223.9 367.6l5.5 .6h-5.8z"/>
<path d="M223.6 368.2l6 .7-.2-.7zM223.6 368.2l6 .7h-6.3z"/>
<path d="M223.3 368.9l6.6 .6-.3-.6zM223.3 368.9l6.6 .6h-6.8z"/>
<path d="M223.1 369.5h3.7zM223.1 369.5l3.6 .1z"/>
<path d="M223 369.6l2.7 .7 1-.7zM223 369.6l2.7 .7h-3z"/>
<path d="M222.7 370.3l2 .7 1-.7zM222.7 370.3l2 .7h-2.2z"/>
<path d="M226.8 369.5l2.7 2.1h1.2zM229.5 371.6h1.2l.6 1.4z"/>
<path d="M222.5 371l1.2 .6 1-.6zM222.5 371l1.2 .6h-1.5z"/>
</g>
<g font-size="9">
<text x="33.6" y="86">RECORD</text>
<text x="39.2" y="96.9">ROOM</text>
<text x="30.3" y="107.6">2180X1980</text>
</g>
<g font-size="8.2">
<text x="44.1" y="140.8">PLAN</text>
<text x="121.1" y="140.9">RCP PLAN</text>
<text x="222.2" y="175.3">ELEVATION-1</text>
<text x="33.4" y="310">ELEVATION-2</text>
<text x="122.5" y="309.1">ELEVATION-3</text>
<text x="223.1" y="309.1">ELEVATION-4</text>
</g>
<text font-size="8.2" fill="#00f" x="48.6" y="351.4" transform="rotate(-180 48.6 351.4)">N</text>
<g font-size="6.6">
<text x="251.2" y="56.8">SLAB</text>
<text x="251.5" y="160.9">FFL.</text>
<text x="264.9" y="160.9">COLUMN</text>
<text x="74.4" y="191.6">SLAB</text>
<text x="129.8" y="213.1">FALSE CEILING</text>
<text x="77.3" y="295.6">FFL.</text>
</g>
<g font-size="6.2">
<text x="229.3" y="79">FALSE CEILING</text>
<text x="125.6" y="122.4">GRID CEILING</text>
<text x="151.7" y="190.5">SLAB</text>
<text x="243.4" y="190.5">SLAB</text>
<text x="52.9" y="213.8">FALSE CEILING</text>
<text x="151.7" y="294.6">FFL.</text>
<text x="165.5" y="294.6">COLUMN</text>
<text x="243.8" y="294.6">FFL.</text>
<text x="254.7" y="294.6">COLUMN</text>
</g>
<g font-size="5.8">
<text x="53.7" y="333.7">TITLE :</text>
<text x="142.7" y="333.7">CLIENT :</text>
<text x="220.1" y="333.7">PROJECT :</text>
<text x="67.9" y="343.4">RECORD ROOM</text>
<text x="61.5" y="350.4">ELEVATION LAYOUT</text>
</g>
<g font-size="5.6" fill="#f00">
<text x="60" y="92.4">SD</text>
<text x="151.2" y="92.4">SD</text>
</g>
<text font-size="5.3" x="229.3" y="127">12M SB</text>
<g font-size="5.2">
<text x="20.8" y="338.6">W</text>
<text x="5.9" y="355.1">S</text>
<text x="22.3" y="371.5">E</text>
</g>
<text font-size="4.6" x="153.4" y="364.9">AVC/TGMSIDC/IVFG/S/04</text>
<g font-size="4.1">
<text x="143" y="341.7">TELANGANA STATE MEDICAL</text>
<text x="142.9" y="346.7">SERVICES AND INFRASTRUCTURE</text>
<text x="142.8" y="351.7">DEVELOPMENT CORPORATION.</text>
<text x="172.4" y="379.5">SHEET</text>
<text x="201.4" y="379.5">16</text>
</g>
<text font-size="3.7" x="222" y="376.8">ASTA</text>
<g font-size="3.6">
<text x="51.8" y="359.2">PURPOSE OF DRAWING :-</text>
<text x="54" y="366.3">PROPOSED</text>
<text x="85.8" y="366.3">FOR APPROVAL</text>
<text x="53.8" y="374.3">WORKING</text>
<text x="97.8" y="374.3">AS BUILT</text>
</g>
<g font-size="3.5">
<text x="219.2" y="339.9">IFV CENTER ON SECOND FLOOR IN</text>
<text x="219.3" y="344">MOTHER &amp; CHILD HOSPITAL BUILDING</text>
<text x="219.3" y="348.2">BESIDE GANDHI HOSPITAL ,</text>
<text x="219.4" y="352.4">SECUNDERABAD ,TELANGANA.</text>
<text x="140.8" y="359">DWG. No.:</text>
<text x="140.8" y="372.1">REV</text>
<text x="158.2" y="372.1">R5</text>
<text x="172.8" y="372.1">DATE</text>
<text x="189.5" y="372.1">20-06-2024</text>
<text x="139.4" y="378.6">SCALE</text>
<text x="157" y="378.6">NTS</text>
</g>
<text font-size="2.8" x="219.3" y="358.5">CONTRACTOR :</text>
<g font-size="2.2">
<text x="236.8" y="369.6">H. NO. 8-2-334/27, Plot No. 27,</text>
<text x="236.8" y="367">M/s Asta Vardhman Consortium</text>
<text x="236.8" y="372.3">Road No. 03, Banjara Hills,</text>
<text x="236.8" y="374.9">Hyderabad - 500034</text>
</g>
</svg>
